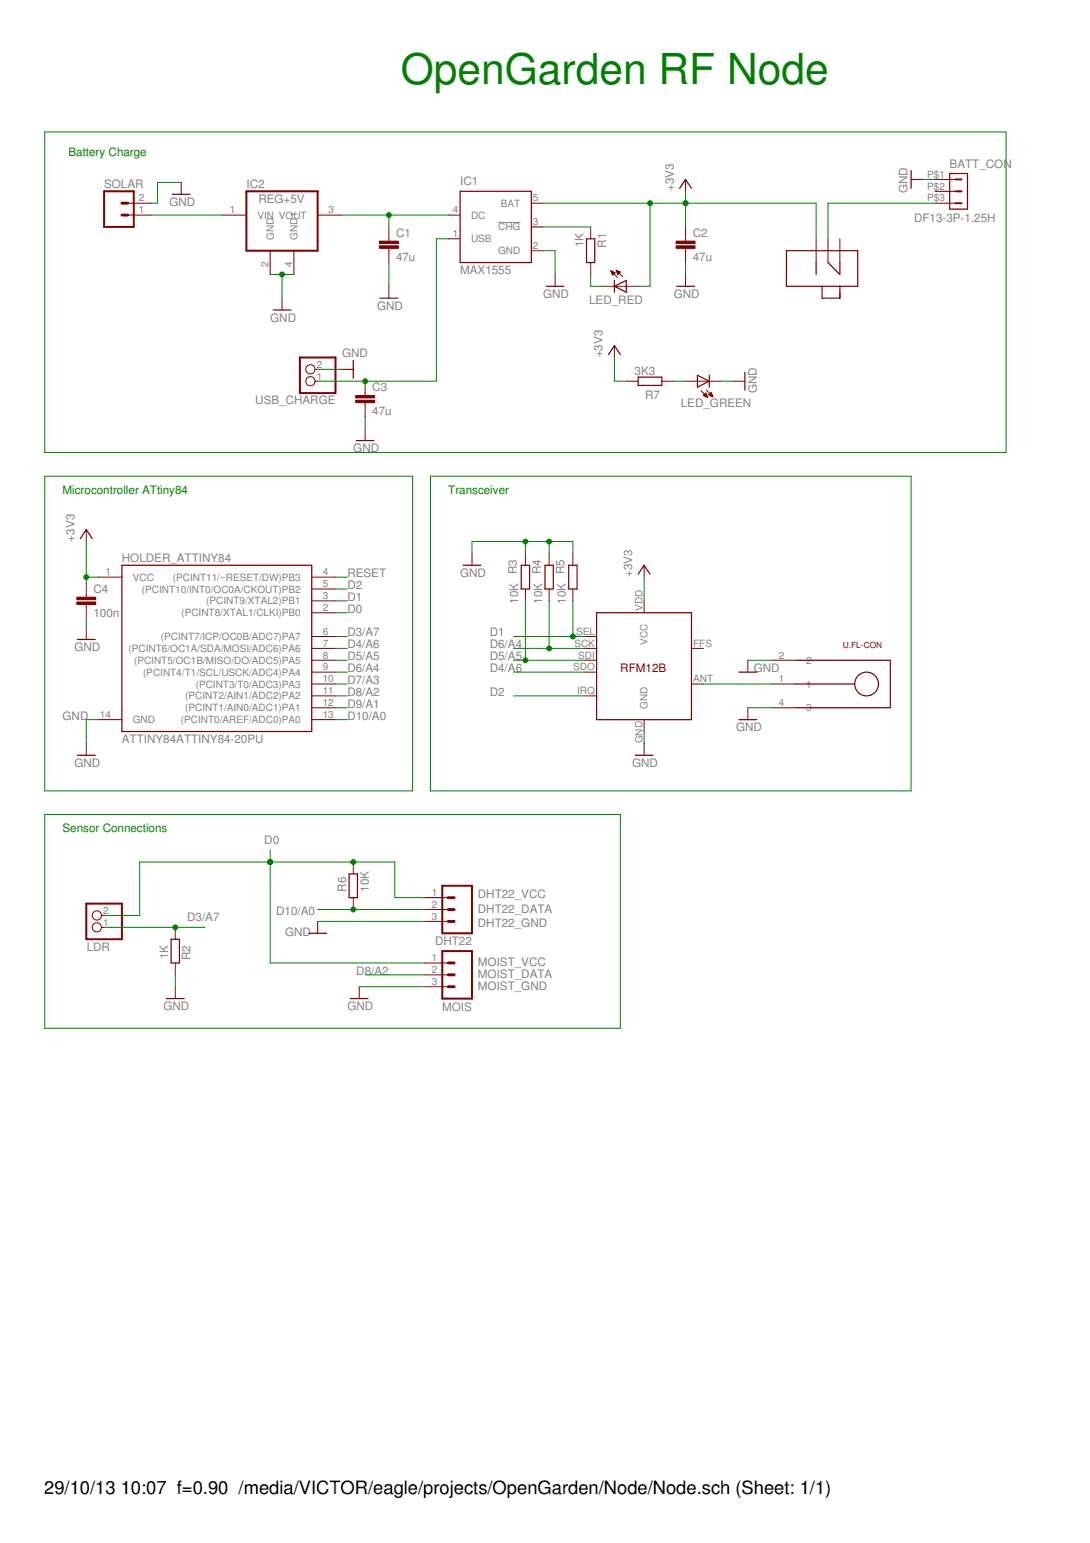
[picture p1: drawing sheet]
<svg xmlns="http://www.w3.org/2000/svg" width="210mm" height="297mm" viewBox="0 0 210 297" stroke-linecap="round" stroke-linejoin="round" font-family="sans-serif">
<path d="M95.9 42.8h4.3" fill="none" stroke="#808080" stroke-width=".19"/>
<g fill="none" stroke="#800000" stroke-width=".23">
<path d="M33.2 37.4h3.4M88.6 36.8h13.7v13.7h-13.7zM130.9 36.3l1.1-1.8 1.2 1.8M175.5 32.8v3.5M182.9 33.4h3.4v6.9h-3.4zM52.6 59.7h3.4M73.2 57.4h3.4M105.2 55.1h3.4M112.9 46h1.6v4.5h-1.6zM118.3 55.1l2.3-1.1v2.3zM118.3 54v2.3M130.3 55.1h3.4"/>
<path d="M151.4 48.3h13.8v6.8h-13.8zM157.2 50.5v2.3M158.3 55.1v2.3h3.4v-2.3M159.4 50.5l2.3 2.3v-2.3M68 69.4v3.4M117.2 68.2l1.1-1.7 1.2 1.7M122.9 72.6h4.5v1.6h-4.5zM134.3 72.2l2.3 1.2-2.3 1.1zM136.6 72.2v2.3M143.4 71.7v3.4M68.6 84.8h3.4M15.5 103.7l1.1-1.7 1.2 1.7"/>
<path d="M23.5 108.8h36.5v32h-36.5zM89.2 108.8h3.4M100.4 108.8h1.6v4.6h-1.6zM104.9 108.8h1.7v4.6h-1.7zM109.5 108.8h1.6v4.6h-1.6zM114.9 118h18.3v20.5h-18.3zM122.9 110.5l1.1-1.7 1.2 1.7M14.9 123.1h3.4M142.3 138.5h3.4M142.3 129.4h3.4M153.2 127.1h18.2v9.1h-18.2M153.2 131.7h11.4"/>
<path d="M14.9 145.4h3.4M122.3 145.4h3.5M59.5 179.7h3.4M67.2 168.2h1.6v4.6h-1.6zM32 192.2h3.5M33 180.8h1.5v4.6h-1.5zM67.5 192.2h3.4"/>
<circle cx="166.9" cy="131.7" r="2.29"/>
</g>
<g fill="none" stroke="#800000" stroke-width=".19">
<path d="M24.6 39.1h4.6M34.9 35.1v2.3M102.3 39.1h2.3M132 34.5v2.3M175.5 34.5h2.2M180 39.1h4M180 34.5h4M180 36.8h4M24.6 41.4h4.6M42.9 41.4h4.6M52 48.3v4.5M54.3 57.4v2.3"/>
<path d="M56.6 48.3v4.5M61.2 41.4h4.5M74.9 43.7v2.7M74.9 47.8v2.7M74.9 55.1v2.3M86.3 46h2.3M86.3 41.4h2.3M102.3 43.7h2.3M102.3 48.3h2.3M106.9 52.8v2.3M113.7 43.7v2.3M113.7 50.5v2.3"/>
<path d="M116 55.1h6.9M117.6 52.1l1.3 1.3M117.6 52.1l.8 .4M117.6 52.1l.4 .8 .4-.4M117.6 52.2h.1M117.7 52.3h.2M117.7 52.4h.5M117.8 52.5h.6M117.8 52.6h.5M117.9 52.7h.3M117.9 52.8h.2M118 52.9h.1"/>
<path d="M118.7 52l1.2 1.3M118.7 52l.8 .4M118.7 52l.3 .8M118.7 52.1h.1M118.7 52.2h.3M118.8 52.3h.4M118.8 52.4h.6M118.9 52.5h.4M118.9 52.6h.3M118.9 52.7h.2M119 52.8h.1M119.5 52.4l-.5 .4"/>
<path d="M132 43.7v2.7M132 47.8v2.7M132 52.8v2.3M157.2 46v4.5M159.4 46v4.5M161.7 46v4.5M60.7 71.1h.5M60.7 73.4h.5M65.7 71.1h2.3M70.3 73.4v2.7M70.3 77.5v2.7M118.3 66.5v2.3"/>
<path d="M120.6 73.4h2.3M127.4 73.4h2.3M132 73.4h6.9M135 75.2l1.2 1.3M135.4 76.1l.5-.4 .3 .8zM135.5 76.1h.6M135.6 76.2h.5M135.6 76h.4M135.7 75.9h.3M135.8 76.3h.4M135.8 75.8h.2M136 75.1l1.3 1.3"/>
<path d="M136.1 76.4h.1M136.5 76h.6M136.6 76.1h.6M136.6 75.9h.5M136.7 75.8h.3M136.8 75.7h.2M136.9 76.2h.3M136.9 75.6l.4 .8-.8-.4zM137.1 76.3h.1M141.2 73.4h2.2M70.3 82.5v2.3M16.6 102v2.2"/>
<path d="M16.6 112.2v2.8M16.6 116.4v2.7M18.9 111.1h4.6M60 111.1h4.6M60 118h4.6M60 115.7h4.6M60 113.4h4.6M90.9 106.5v2.3M101.2 106.5v2.3M101.2 113.4v2.3M105.7 106.5v2.3M105.7 113.4v2.3"/>
<path d="M110.3 106.5v2.3M110.3 113.4v2.3M124 108.8v2.3M124 115.7v2.3M16.6 120.8v2.3M18.9 138.5h4.6M60 131.7h4.6M60 134h4.6M60 136.2h4.6M60 138.5h4.6M60 129.4h4.6M60 127.1h4.6"/>
<path d="M60 124.8h4.6M60 122.5h4.6M112.6 134h2.3M112.6 129.4h2.3M112.6 127.1h2.3M112.6 124.8h2.3M112.6 122.5h2.3M124 138.5v2.3M133.2 131.7h2.2M133.2 124.8h2.2M144 127.1v2.3M144 136.2v2.3"/>
<path d="M148.6 131.7h4.6M148.6 136.2h4.6M148.6 127.1h4.6M16.6 143.1v2.3M124 143.1v2.3M19.5 178.5h.5M19.5 176.2h.5M33.8 178.5v2.3M61.2 177.4v2.3M68 165.9v2.3M68 172.8v2.3M81.7 172.8h4.6"/>
<path d="M81.7 175.1h4.6M81.7 177.4h4.6M33.8 185.4v2.3M33.8 189.9v2.3M69.2 189.9v2.3M81.7 185.4h4.6M81.7 187.7h4.6M81.7 189.9h4.6"/>
<circle cx="59.8" cy="71.1" r=".89"/>
<circle cx="59.8" cy="73.4" r=".89"/>
<circle cx="18.6" cy="176.2" r=".89"/>
<circle cx="18.6" cy="178.5" r=".89"/>
</g>
<path d="M20 36.8h5.8v6.9h-5.8zM47.5 36.8h13.7v11.5h-13.7zM184 36.8h1.2M184 34.5h1.2M184 39.1h1.2M57.7 68.8h6.9v6.9h-6.9zM16.6 173.9h6.9v6.9h-6.9zM85.2 170.5h5.7v9.2h-5.7zM85.2 183.1h5.7v9.1h-5.7z" fill="none" stroke="#800000" stroke-width=".38"/>
<g fill="#800000" stroke="#800000" stroke-width=".19">
<path d="M73.1 47.3h3.6v.5h-3.6z"/>
<path d="M73.1 46.4h3.6v.5h-3.6z"/>
<path d="M130.2 47.3h3.6v.5h-3.6z"/>
<path d="M130.2 46.4h3.6v.5h-3.6z"/>
<path d="M68.5 77h3.6v.5h-3.6z"/>
<path d="M68.5 76.1h3.6v.5h-3.6z"/>
<path d="M14.8 115.9h3.6v.5h-3.6z"/>
<path d="M14.8 115h3.6v.4h-3.6z"/>
</g>
<path d="M23.5 39.1h1.1M23.5 41.4h1.1M86.3 177.4h1.2M86.3 175.1h1.2M86.3 172.8h1.2M86.3 189.9h1.2M86.3 187.7h1.2M86.3 185.4h1.2" fill="none" stroke="#800000" stroke-width=".55"/>
<g fill="none" stroke="#008000" stroke-width=".19">
<path d="M8.6 25.4h185.1v61.7h-185.1zM34.9 35.1h-4.6v4h-1.1M104.6 39.1h52.6v6.9M125.2 39.1v16h-2.3M132 36.8v6.9M177.7 34.5h2.3M180 39.1h-20.6v6.9M29.2 41.4h13.7M52 52.8h4.6M54.3 52.8v4.6M65.7 41.4h20.6M74.9 41.4v2.3"/>
<path d="M74.9 50.5v4.6M86.3 46h-2.3v27.4h-22.8M104.6 48.3h2.3v4.5M104.6 43.7h9.1M113.7 52.8v2.3h2.3M132 50.5v2.3M61.2 71.1h4.5M118.3 68.8v4.6h2.3M129.7 73.4h2.3M138.9 73.4h2.3M8.6 91.7h70.9v60.6h-70.9zM70.3 80.2v2.3"/>
<path d="M82.9 91.7h92.6v60.6h-92.6zM16.6 104.2v8M16.6 119.1v1.7M16.6 111.1h2.3M64.6 111.1h2.3M64.6 118h2.3M64.6 115.7h2.3M64.6 113.4h2.3M90.9 106.5v-2.3h19.4v2.3M101.2 104.2v2.3M101.2 115.7v11.4M105.7 104.2v2.3"/>
<path d="M105.7 115.7v9.1M110.3 115.7v6.8M124 111.1v4.6M18.9 138.5h-2.3v4.6M64.6 138.5h2.3M64.6 136.2h2.3M64.6 127.1h2.3M64.6 122.5h2.3M64.6 124.8h2.3M64.6 129.4h2.3M64.6 131.7h2.3M64.6 134h2.3"/>
<path d="M98.9 127.1h13.7M98.9 122.5h13.7M98.9 124.8h13.7M98.9 129.4h13.7M98.9 134h13.7M135.4 131.7h13.2M144 136.2h4.6M144 127.1h4.6M8.6 156.8h110.9v41.2h-110.9zM124 140.8v2.3M20 178.5h19.5M52 163.7v21.7h29.7"/>
<path d="M61.2 177.4h20.5M61.2 175.1h20.5M81.7 172.8h-5.7v-6.9h-49.1v10.3h-6.9M33.8 187.7v2.2M69.2 189.9h12.5M70.3 187.7h11.4"/>
</g>
<g fill="#008000" stroke="#008000" stroke-width=".19">
<circle cx="105.7" cy="104.2" r=".47"/>
<circle cx="101.2" cy="104.2" r=".47"/>
<circle cx="54.3" cy="52.8" r=".47"/>
<circle cx="16.6" cy="111.1" r=".47"/>
<circle cx="125.2" cy="39.1" r=".47"/>
<circle cx="132" cy="39.1" r=".47"/>
<circle cx="74.9" cy="41.4" r=".47"/>
<circle cx="52" cy="165.9" r=".47"/>
<circle cx="68" cy="165.9" r=".47"/>
<circle cx="68" cy="175.1" r=".47"/>
<circle cx="70.3" cy="73.4" r=".47"/>
<circle cx="33.8" cy="178.5" r=".47"/>
<circle cx="101.2" cy="127.1" r=".47"/>
<circle cx="105.7" cy="124.8" r=".47"/>
<circle cx="110.3" cy="122.5" r=".47"/>
</g>
<text font-size="8.2" fill="#008000" x="77.2" y="16.3">OpenGarden RF Node</text>
<g font-size="3.5">
<text x="8.5" y="287.5">29/10/13</text>
<text x="23.2" y="287.5">10:07 f=0.90 /media/VICTOR/eagle/projects/OpenGarden/Node/Node.sch (Sheet: 1/1)</text>
</g>
<g font-size="2.2" fill="#008000">
<text x="13.2" y="30">Battery Charge</text>
<text x="12" y="95.1">Microcontroller ATtiny84</text>
<text x="86.3" y="95.1">Transceiver</text>
<text x="12" y="160.2">Sensor Connections</text>
</g>
<g font-size="2.2" fill="#808080">
<text x="88.6" y="35.7">IC1</text>
<text x="182.9" y="32.3">BATT_CON</text>
<text x="20" y="36.1">SOLAR</text>
<text x="32.6" y="39.7">GND</text>
<text x="47.5" y="36.3">IC2</text>
<text x="49.8" y="39.1">REG+5V</text>
<text x="129.7" y="36.8" transform="rotate(-90 129.7 36.8)">+3V3</text>
<text x="174.8" y="37.2" transform="rotate(-90 174.8 37.2)">GND</text>
<text x="76.3" y="45.6">C1</text>
<text x="112.4" y="47.6" transform="rotate(-90 112.4 47.6)">1K</text>
<text x="116.7" y="47.7" transform="rotate(-90 116.7 47.7)">R1</text>
<text x="133.4" y="45.6">C2</text>
<text x="176" y="42.8">DF13-3P-1.25H</text>
<text x="76.3" y="50.2">47u</text>
<text x="88.6" y="52.8">MAX1555</text>
<text x="133.4" y="50.2">47u</text>
<text x="72.6" y="59.7">GND</text>
<text x="104.6" y="57.4">GND</text>
<text x="113.4" y="58.5">LED_RED</text>
<text x="129.7" y="57.4">GND</text>
<text x="52" y="62">GND</text>
<text x="65.9" y="68.7">GND</text>
<text x="116" y="68.8" transform="rotate(-90 116 68.8)">+3V3</text>
<text x="49.2" y="77.9">USB_CHARGE</text>
<text x="71.7" y="75.3">C3</text>
<text x="122.2" y="72.2">3K3</text>
<text x="124.2" y="76.8">R7</text>
<text x="145.7" y="75.7" transform="rotate(-90 145.7 75.7)">GND</text>
<text x="71.7" y="79.9">47u</text>
<text x="131.1" y="78.4">LED_GREEN</text>
<text x="68" y="87.1">GND</text>
<text x="14.3" y="104.2" transform="rotate(-90 14.3 104.2)">+3V3</text>
<text x="23.5" y="108.1">HOLDER_ATTINY84</text>
<text x="66.9" y="111.1">RESET</text>
<text x="66.9" y="113.4">D2</text>
<text x="88.6" y="111.1">GND</text>
<text x="99.6" y="110.5" transform="rotate(-90 99.6 110.5)">R3</text>
<text x="104.1" y="110.5" transform="rotate(-90 104.1 110.5)">R4</text>
<text x="108.7" y="110.5" transform="rotate(-90 108.7 110.5)">R5</text>
<text x="121.7" y="111.1" transform="rotate(-90 121.7 111.1)">+3V3</text>
<text x="18" y="118.8">100n</text>
<text x="18" y="114.2">C4</text>
<text x="66.9" y="118">D0</text>
<text x="66.9" y="115.7">D1</text>
<text x="99.8" y="116.2" transform="rotate(-90 99.8 116.2)">10K</text>
<text x="104.4" y="116.2" transform="rotate(-90 104.4 116.2)">10K</text>
<text x="109" y="116.2" transform="rotate(-90 109 116.2)">10K</text>
<text x="14.3" y="125.4">GND</text>
<text x="66.9" y="122.5">D3/A7</text>
<text x="66.9" y="124.8">D4/A6</text>
<text x="94.3" y="124.8">D6/A4</text>
<text x="94.3" y="122.5">D1</text>
<text x="66.9" y="127.1">D5/A5</text>
<text x="66.9" y="131.7">D7/A3</text>
<text x="66.9" y="129.4">D6/A4</text>
<text x="94.3" y="129.4">D4/A6</text>
<text x="94.3" y="127.1">D5/A5</text>
<text x="145.2" y="129.4">GND</text>
<text x="66.9" y="136.2">D9/A1</text>
<text x="66.9" y="134">D8/A2</text>
<text x="94.3" y="134">D2</text>
<text x="12" y="138.5">GND</text>
<text x="23.5" y="143.1">ATTINY84ATTINY84-20PU</text>
<text x="66.9" y="138.5">D10/A0</text>
<text x="141.7" y="140.8">GND</text>
<text x="14.3" y="147.7">GND</text>
<text x="121.7" y="147.7">GND</text>
<text x="50.9" y="162.5">D0</text>
<text x="66.7" y="171.7" transform="rotate(-90 66.7 171.7)">R6</text>
<text x="71" y="171.7" transform="rotate(-90 71 171.7)">10K</text>
<text x="92" y="172.8">DHT22_VCC</text>
<text x="36" y="177.4">D3/A7</text>
<text x="53.2" y="176.2">D10/A0</text>
<text x="92" y="175.7">DHT22_DATA</text>
<text x="92" y="178.5">DHT22_GND</text>
<text x="16.7" y="183">LDR</text>
<text x="32.4" y="184.7" transform="rotate(-90 32.4 184.7)">1K</text>
<text x="36.7" y="184.8" transform="rotate(-90 36.7 184.8)">R2</text>
<text x="54.9" y="180.2">GND</text>
<text x="83.8" y="182">DHT22</text>
<text x="92" y="186">MOIST_VCC</text>
<text x="68.6" y="187.7">D8/A2</text>
<text x="92" y="188.2">MOIST_DATA</text>
<text x="92" y="190.5">MOIST_GND</text>
<text x="31.5" y="194.5">GND</text>
<text x="66.9" y="194.5">GND</text>
<text x="85.2" y="194.5">MOIS</text>
</g>
<text font-size="2.2" fill="#800000" x="119.5" y="129.4">RFM12B</text>
<g font-size="1.9" fill="#808080">
<text x="178.6" y="34.2">P$1</text>
<text x="26.7" y="41.1">1</text>
<text x="26.7" y="38.8">2</text>
<text x="44.3" y="41.1">1</text>
<text x="63.3" y="41.1">3</text>
<text x="87.2" y="41.1">4</text>
<text x="96.5" y="39.8">BAT</text>
<text x="102.6" y="38.8">5</text>
<text x="178.6" y="36.5">P$2</text>
<text x="178.6" y="38.8">P$3</text>
<text x="49.6" y="42.1">VIN VOUT</text>
<text x="52.7" y="46.1" transform="rotate(-90 52.7 46.1)">GND</text>
<text x="57.3" y="46.1" transform="rotate(-90 57.3 46.1)">GND1</text>
<text x="87.2" y="45.6">1</text>
<text x="90.7" y="46.7">USB</text>
<text x="90.7" y="42.1">DC</text>
<text x="95.9" y="44.4">CHG</text>
<text x="102.6" y="43.4">3</text>
<text x="102.6" y="47.9">2</text>
<text x="51.7" y="51.4" transform="rotate(-90 51.7 51.4)">2</text>
<text x="56.3" y="51.4" transform="rotate(-90 56.3 51.4)">4</text>
<text x="95.9" y="48.9">GND</text>
<text x="61" y="70.8">2</text>
<text x="61" y="73.1">1</text>
<text x="20.3" y="110.8">1</text>
<text x="25.6" y="111.8">VCC</text>
<text x="33.3" y="111.8">(PCINT11/~RESET/DW)PB3</text>
<text x="62.1" y="113.1">5</text>
<text x="62.1" y="110.8">4</text>
<text x="27.3" y="114.1">(PCINT10/INT0/OC0A/CKOUT)PB2</text>
<text x="34.9" y="118.6">(PCINT8/XTAL1/CLKI)PB0</text>
<text x="39.7" y="116.4">(PCINT9/XTAL2)PB1</text>
<text x="62.1" y="117.6">2</text>
<text x="62.1" y="115.4">3</text>
<text x="123.7" y="117.6" transform="rotate(-90 123.7 117.6)">VDD</text>
<text x="24.8" y="125.5">(PCINT6/OC1A/SDA/MOSI/ADC6)PA6</text>
<text x="31" y="123.2">(PCINT7/ICP/OC0B/ADC7)PA7</text>
<text x="62.1" y="124.5">7</text>
<text x="62.1" y="122.2">6</text>
<text x="110.6" y="124.5">SCK</text>
<text x="110.9" y="122.2">SEL</text>
<text x="124.7" y="124.1" transform="rotate(-90 124.7 124.1)">VCC</text>
<text x="133.5" y="124.5">FFS</text>
<text x="25.8" y="127.8">(PCINT5/OC1B/MISO/DO/ADC5)PA5</text>
<text x="27.5" y="130.1">(PCINT4/T1/SCL/USCK/ADC4)PA4</text>
<text x="62.1" y="131.4">10</text>
<text x="62.1" y="129.1">9</text>
<text x="62.1" y="126.8">8</text>
<text x="110.4" y="129.1">SDO</text>
<text x="111.3" y="126.8">SDI</text>
<text x="133.5" y="131.4">ANT</text>
<text x="150" y="131.4">1</text>
<text x="150" y="126.8">2</text>
<text x="155.3" y="127.8">2</text>
<text x="35.7" y="134.6">(PCINT2/AIN1/ADC2)PA2</text>
<text x="35.7" y="136.9">(PCINT1/AIN0/ADC1)PA1</text>
<text x="37.7" y="132.4">(PCINT3/T0/ADC3)PA3</text>
<text x="62.1" y="133.6">11</text>
<text x="62.1" y="135.9">12</text>
<text x="111.1" y="133.6">IRQ</text>
<text x="124.7" y="136.4" transform="rotate(-90 124.7 136.4)">GND</text>
<text x="150" y="135.9">4</text>
<text x="155.3" y="136.9">3</text>
<text x="155.3" y="132.4">1</text>
<text x="19.2" y="138.2">14</text>
<text x="25.6" y="139.2">GND</text>
<text x="34.8" y="139.2">(PCINT0/AREF/ADC0)PA0</text>
<text x="62.1" y="138.2">13</text>
<text x="123.7" y="143.1" transform="rotate(-90 123.7 143.1)">GND</text>
<text x="83.1" y="172.5">1</text>
<text x="19.9" y="178.2">1</text>
<text x="19.9" y="175.9">2</text>
<text x="83.1" y="174.8">2</text>
<text x="83.1" y="177.1">3</text>
<text x="83.1" y="185.1">1</text>
<text x="83.1" y="187.3">2</text>
<text x="83.1" y="189.6">3</text>
</g>
<text font-size="1.6" fill="#800000" x="162.3" y="124.8">U.FL-CON</text>
</svg>
